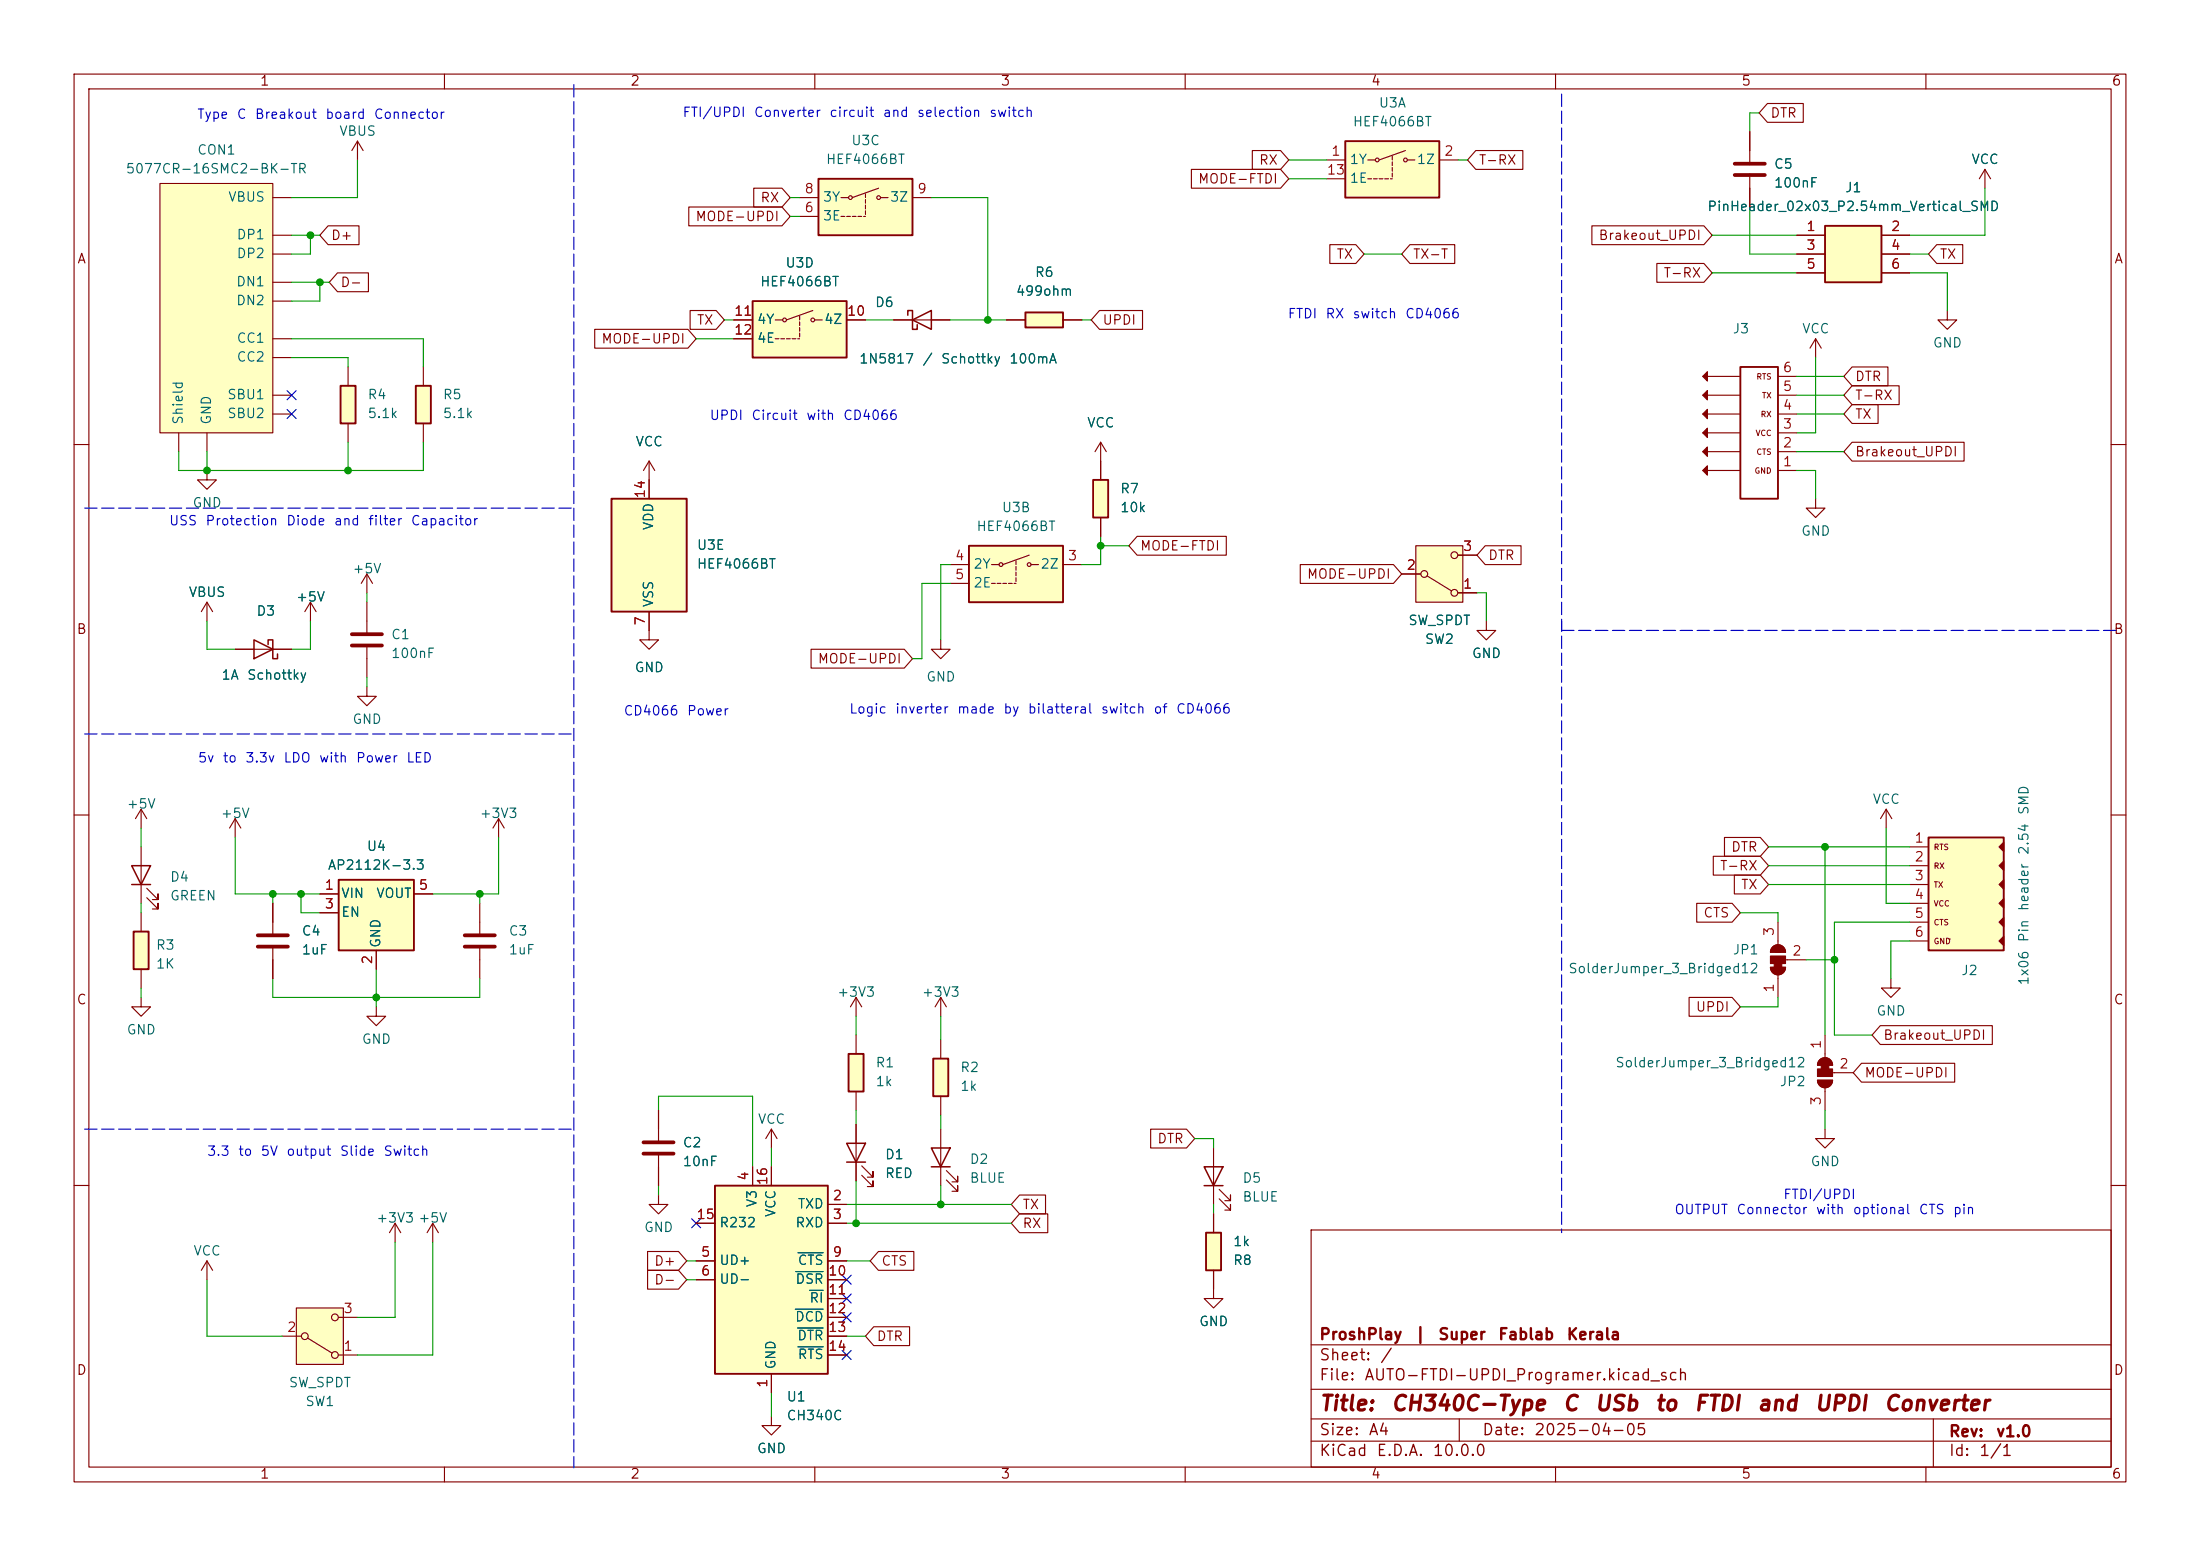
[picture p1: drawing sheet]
<svg xmlns="http://www.w3.org/2000/svg" width="297mm" height="210mm" viewBox="0 0 297 210" stroke-linecap="round" stroke-linejoin="round" font-family="sans-serif">
<g fill="none" stroke="#840000" stroke-width=".15">
<path d="M10 10h277v190h-277zM12 12h273v186h-273zM60 10v2M110 10v2M160 10v2M210 10v2M260 10v2M10 60h2M285 60h2M10 110h2M285 110h2M10 160h2"/>
<path d="M177 166h108v32h-108zM285 160h2M60 198v2M110 198v2M160 198v2M177 194.5h108M177 191.5h108M177 187.5h108M177 181.5h108M197 191.5v3M210 198v2M260 198v2"/>
<path d="M261 191.5v6.5"/>
</g>
<path d="M21.6 24.8h15.2v33.6h-15.2z" fill="#ffffc2"/>
<g fill="none" stroke="#840000" stroke-width=".15">
<path d="M21.6 24.8h15.2v33.6h-15.2zM36.8 31.8h2.6M36.8 38.1h2.6M36.8 34.3h2.6M36.8 26.7h2.6M24.1 58.4v2.6M27.9 58.4v2.6M36.8 45.7h2.6M36.8 53.3h2.6M36.8 48.3h2.6M36.8 40.6h2.6M36.8 55.9h2.6"/>
<path d="M120.6 43.2h7.7M49.5 77.5l-.7 1.2M49.5 77.5l.8 1.2M49.5 77.5v2.5M41.9 81.3l-.8 1.3M41.9 81.3l.8 1.3M41.9 81.3v2.5M49.5 81.3v4.4M49.5 87v4.4M255.3 132.1v1.3h1.2l-1.2 1.2-1.3-1.2h1.3"/>
</g>
<path d="M47.5 85.6h4.1M47.5 87.1h4.1" fill="none" stroke="#840000" stroke-width=".51"/>
<path d="M122.6 42.5v-.6h.6v2.6h.6v-.7M123.2 43.2l2.5-1.3v2.6z" fill="none" stroke="#840000" stroke-width=".2"/>
<path d="M130.8 73.7h12.7v7.6h-12.7z" fill="#ffffc2"/>
<path d="M130.8 73.7h12.7v7.6h-12.7z" fill="none" stroke="#840000" stroke-width=".25"/>
<g fill="none" stroke="#840000" stroke-width=".15">
<path d="M128.3 76.2h2.5M128.3 78.7h2.5M133.9 76.2h1M133.9 78.7h.5M134.6 78.7h.5M135.4 78.7h.5M136.1 78.7h.6M136.9 78.7h.3M137.2 75.7v.5M137.2 76.5v.5M137.2 77.2v.5M137.2 78v.5"/>
<path d="M138.9 74.9l-3.5 1.3M139.2 76.2h1M143.5 76.2h2.5"/>
<circle cx="135.1" cy="76.2" r=".25"/>
<circle cx="138.9" cy="76.2" r=".25"/>
</g>
<path d="M138.4 42.2h5.1v2h-5.1z" fill="#ffffc2"/>
<path d="M138.4 42.2h5.1v2h-5.1z" fill="none" stroke="#840000" stroke-width=".25"/>
<g fill="none" stroke="#840000" stroke-width=".15">
<path d="M48.3 19.1l-.8 1.2M48.3 19.1l.7 1.2M48.3 19.1v2.5M236.2 17.8v4.4M236.2 23.5v4.4M135.9 43.2h2.5M143.5 43.2h2.5M27.9 81.3l-.7 1.3M27.9 81.3l.8 1.3M27.9 81.3v2.5M239 130.6h2a1.02 1.02 0 0 1-1 1 1.02 1.02 0 0 1-1-1zM239.3 127.8a1.02 1.02 0 0 1 1.1-.2 1.02 1.02 0 0 1 .6 .9h-2l.1-.4z"/>
<path d="M240 124.5v3M240 131.6v3M241 129.5h2.8M246.4 139.7v3M245.4 145.8h2a1.02 1.02 0 0 1-1 1 1.02 1.02 0 0 1-1-1zM245.7 143.1a1.02 1.02 0 0 1 1.1-.3 1.02 1.02 0 0 1 .6 1h-2l.1-.5zM246.4 146.8v3.1M247.4 144.8h2.8"/>
</g>
<g fill="#840000" stroke="#840000" stroke-width=".15">
<path d="M239.5 130h1v.6h-1z"/>
<path d="M239 130.6h2a1.02 1.02 0 0 1-1 1 1.02 1.02 0 0 1-1-1z"/>
<path d="M239 129h2v1h-2z"/>
<path d="M239.3 127.8a1.02 1.02 0 0 1 1.1-.2 1.02 1.02 0 0 1 .6 .9h-2l.1-.4z"/>
<path d="M245.9 143.8h1v.5h-1z"/>
<path d="M245.7 143.1a1.02 1.02 0 0 1 1.1-.3 1.02 1.02 0 0 1 .6 1h-2l.1-.5z"/>
<path d="M245.4 144.3h2v1h-2z"/>
<path d="M245.4 145.8h2a1.02 1.02 0 0 1-1 1 1.02 1.02 0 0 1-1-1z"/>
</g>
<path d="M234.2 22.1h4.1M234.2 23.6h4.1" fill="none" stroke="#840000" stroke-width=".51"/>
<path d="M246.4 30.5h7.6v7.6h-7.6z" fill="#ffffc2"/>
<path d="M246.4 30.5h7.6v7.6h-7.6z" fill="none" stroke="#840000" stroke-width=".25"/>
<g fill="none" stroke="#840000" stroke-width=".15">
<path d="M242.6 31.8h3.8M242.6 34.3h3.8M242.6 36.8h3.8M254 31.8h3.8M254 34.3h3.8M254 36.8h3.8M268 22.9l-.8 1.2M268 22.9l.7 1.2M268 22.9v2.5M31.7 87.6h7.7M115.6 151.8v7.6M116.3 158.6l1.6 1.5v-.7v.7h-.8"/>
<path d="M116.3 157.4l1.6 1.5v-.8v.8h-.8M127 152.4v7.6M127.8 159.3l1.5 1.5v-.8v.8h-.8M127.8 158l1.5 1.5v-.7v.7h-.8"/>
</g>
<path d="M34.3 86.4l2.5 1.2-2.5 1.3zM36.2 87v-.6h.6v2.5h.7v-.6M114.3 154.3h2.5l-1.2 2.5zM114.3 156.8h2.5M125.7 154.9h2.6l-1.3 2.6zM125.7 157.5h2.6" fill="none" stroke="#840000" stroke-width=".2"/>
<path d="M191.1 73.7h6.4v7.6h-6.4z" fill="#ffffc2"/>
<g fill="none" stroke="#840000" stroke-width=".15">
<path d="M189.2 77.5h2.6M191.1 73.7h6.4v7.6h-6.4zM192.7 77.7l3.3 2.1M196.8 74.9h2.6M196.8 80h2.6M200.7 83.8v1.3h1.2l-1.2 1.3-1.3-1.3h1.3"/>
<circle cx="192.3" cy="77.5" r=".46"/>
<circle cx="196.3" cy="74.9" r=".46"/>
<circle cx="196.3" cy="80" r=".46"/>
</g>
<path d="M181.6 19.1h12.7v7.6h-12.7z" fill="#ffffc2"/>
<path d="M181.6 19.1h12.7v7.6h-12.7z" fill="none" stroke="#840000" stroke-width=".25"/>
<g fill="none" stroke="#840000" stroke-width=".15">
<path d="M179.1 21.6h2.5M179.1 24.1h2.5M184.7 21.6h1M184.7 24.1h.5M185.4 24.1h.5M186.2 24.1h.5M186.9 24.1h.6M187.7 24.1h.3M188 21.1v.5M188 21.8v.6M188 22.6v.5M188 23.4v.5"/>
<path d="M189.7 20.3l-3.5 1.3M190 21.6h1M194.3 21.6h2.5M245.1 67.3v1.3h1.3l-1.3 1.3-1.3-1.3h1.3M49.5 92.7v1.3h1.3l-1.3 1.3-1.2-1.3h1.2"/>
<circle cx="185.9" cy="21.6" r=".25"/>
<circle cx="189.7" cy="21.6" r=".25"/>
</g>
<path d="M96.5 160h15.3v25.4h-15.3z" fill="#ffffc2"/>
<path d="M96.5 160h15.3v25.4h-15.3z" fill="none" stroke="#840000" stroke-width=".25"/>
<g fill="none" stroke="#840000" stroke-width=".15">
<path d="M148.6 59.7l-.8 1.3M148.6 59.7l.8 1.3M148.6 59.7v2.5M262.9 41.9v1.3h1.3l-1.3 1.3-1.3-1.3h1.3M88.9 149.9v4.4M88.9 155.6v4.4M101.6 157.5v2.5M104.1 157.5v2.5M88.9 161.3v1.3h1.3l-1.3 1.2-1.3-1.2h1.3M94 165.1h2.5M94 170.2h2.5M94 172.7h2.5"/>
<path d="M111.8 162.6h2.5M111.8 165.1h2.5M111.8 170.2h2.5M111.8 172.7h2.5M111.8 175.3h2.5M111.8 177.8h2.5M104.1 191.1v1.3h1.3l-1.3 1.3-1.2-1.3h1.2M104.1 185.4v2.6M111.8 180.3h2.5M111.8 182.9h2.5"/>
</g>
<path d="M107.4 176.7h3.7M107.4 171.6h3.7M107.7 179.2h3.4M107.7 169.1h3.4M109.3 174.2h1.8M107.7 181.8h3.4" fill="none" stroke="#006464" stroke-width=".15"/>
<path d="M86.9 154.2h4M86.9 155.7h4" fill="none" stroke="#840000" stroke-width=".51"/>
<path d="M147.6 64.8h2v5.1h-2z" fill="#ffffc2"/>
<path d="M147.6 64.8h2v5.1h-2z" fill="none" stroke="#840000" stroke-width=".25"/>
<path d="M148.6 62.2v2.6M148.6 69.9v2.5" fill="none" stroke="#840000" stroke-width=".15"/>
<path d="M110.5 24.1h12.7v7.7h-12.7z" fill="#ffffc2"/>
<path d="M110.5 24.1h12.7v7.7h-12.7z" fill="none" stroke="#840000" stroke-width=".25"/>
<g fill="none" stroke="#840000" stroke-width=".15">
<path d="M107.9 26.7h2.6M107.9 29.2h2.6M113.5 26.7h1.1M113.5 29.2h.5M114.3 29.2h.5M115.1 29.2h.5M115.8 29.2h.5M116.6 29.2h.2M116.8 26.2v.5M116.8 26.9v.5M116.8 27.7v.5M116.8 28.4v.6"/>
<path d="M118.6 25.4l-3.5 1.3M118.9 26.7h1M123.2 26.7h2.5M127 134.6l-.8 1.3M127 134.6l.8 1.3M127 134.6v2.6"/>
<circle cx="114.8" cy="26.7" r=".25"/>
<circle cx="118.6" cy="26.7" r=".25"/>
</g>
<path d="M126 142.9h2v5.1h-2z" fill="#ffffc2"/>
<path d="M126 142.9h2v5.1h-2z" fill="none" stroke="#840000" stroke-width=".25"/>
<path d="M127 140.3v2.6M127 148v2.5" fill="none" stroke="#840000" stroke-width=".15"/>
<path d="M114.6 142.2h2v5.1h-2z" fill="#ffffc2"/>
<path d="M114.6 142.2h2v5.1h-2z" fill="none" stroke="#840000" stroke-width=".25"/>
<path d="M87.6 62.2l-.7 1.3M87.6 62.2l.8 1.3M87.6 62.2v2.6M115.6 134.6v2.6M115.6 139.7v2.5M115.6 134.6l-.8 1.3M115.6 134.6l.7 1.3M115.6 147.3v2.6" fill="none" stroke="#840000" stroke-width=".15"/>
<path d="M162.8 166.4h2v5.1h-2z" fill="#ffffc2"/>
<path d="M162.8 166.4h2v5.1h-2z" fill="none" stroke="#840000" stroke-width=".25"/>
<path d="M87.6 85.1v1.3h1.3l-1.3 1.2-1.2-1.2h1.2M127 86.4v1.2h1.3l-1.3 1.3-1.3-1.3h1.3M163.8 154.9v7.7M163.8 171.5v3.8h1.3l-1.3 1.2-1.2-1.2h1.2M163.8 163.8v2.6M164.6 161.8l1.5 1.5v-.7v.7h-.7M164.6 160.5l1.5 1.6v-.8v.8h-.7" fill="none" stroke="#840000" stroke-width=".15"/>
<path d="M162.6 157.5h2.5l-1.3 2.5zM162.6 160h2.5" fill="none" stroke="#840000" stroke-width=".2"/>
<path d="M82.5 67.3h10.2v15.3h-10.2z" fill="#ffffc2"/>
<path d="M234.9 49.5h5.1v17.8h-5.1zM82.5 67.3h10.2v15.3h-10.2z" fill="none" stroke="#840000" stroke-width=".25"/>
<g fill="none" stroke="#840000" stroke-width=".15">
<path d="M229.9 58.4h5M229.9 55.9h5M229.9 53.3h5M229.9 50.8h5M240 58.4h2.6M240 55.9h2.6M240 53.3h2.6M240 50.8h2.6M245.1 45.7l-.8 1.3M245.1 45.7l.8 1.3M245.1 45.7v2.6M27.9 63.5v1.3h1.3l-1.3 1.2-1.2-1.2h1.2"/>
<path d="M87.6 64.8v2.5M229.9 63.5h5M229.9 61h5M240 63.5h2.6M240 61h2.6M87.6 82.6v2.5M67.3 110.5l-.8 1.3M67.3 110.5l.8 1.3M67.3 110.5v2.5M50.8 135.9v1.3h1.3l-1.3 1.2-1.3-1.2h1.3M64.8 121.9v4.5M64.8 127.6v4.5"/>
<path d="M104.1 152.4l-.7 1.3M104.1 152.4l.8 1.3M104.1 152.4v2.5M27.9 170.2l-.7 1.3M27.9 170.2l.8 1.3M27.9 170.2v2.5M53.3 165.1l-.7 1.3M53.3 165.1l.8 1.3M53.3 165.1v2.5M58.4 165.1l-.7 1.3M58.4 165.1l.8 1.3M58.4 165.1v2.5"/>
</g>
<path d="M62.7 126.2h4.1M62.7 127.8h4.1" fill="none" stroke="#840000" stroke-width=".51"/>
<g fill="#840000" stroke="#840000" stroke-width=".15">
<path d="M229.9 63.5l.6-.6v1.2z"/>
<path d="M229.9 61l.6-.7v1.3z"/>
<path d="M229.9 58.4l.6-.6v1.3z"/>
<path d="M229.9 55.9l.6-.7v1.3z"/>
<path d="M229.9 53.3l.6-.6v1.3z"/>
<path d="M229.9 50.8l.6-.6v1.2z"/>
</g>
<path d="M40 176.5h6.4v7.7h-6.4z" fill="#ffffc2"/>
<g fill="none" stroke="#840000" stroke-width=".15">
<path d="M40 176.5h6.4v7.7h-6.4zM45.7 177.8h2.6M38.1 180.3h2.5M41.5 180.6l3.3 2M45.7 182.9h2.6"/>
<circle cx="45.2" cy="177.8" r=".46"/>
<circle cx="41.1" cy="180.3" r=".46"/>
<circle cx="45.2" cy="182.9" r=".46"/>
</g>
<path d="M18 125.7h2.1v5.1h-2.1z" fill="#ffffc2"/>
<path d="M18 125.7h2.1v5.1h-2.1z" fill="none" stroke="#840000" stroke-width=".25"/>
<path d="M19 123.2v2.5M19 130.8v2.6" fill="none" stroke="#840000" stroke-width=".15"/>
<path d="M46 52.1h2v5.1h-2z" fill="#ffffc2"/>
<path d="M46 52.1h2v5.1h-2z" fill="none" stroke="#840000" stroke-width=".25"/>
<path d="M47 49.5v2.6M47 57.2v2.5" fill="none" stroke="#840000" stroke-width=".15"/>
<path d="M56.1 52.1h2.1v5.1h-2.1z" fill="#ffffc2"/>
<path d="M56.1 52.1h2.1v5.1h-2.1z" fill="none" stroke="#840000" stroke-width=".25"/>
<path d="M57.1 49.5v2.6M57.1 57.2v2.5M19 134.6v1.3h1.3l-1.3 1.3-1.2-1.3h1.2" fill="none" stroke="#840000" stroke-width=".15"/>
<path d="M45.7 118.7h10.2v9.6h-10.2z" fill="#ffffc2"/>
<path d="M45.7 118.7h10.2v9.6h-10.2z" fill="none" stroke="#840000" stroke-width=".25"/>
<path d="M36.8 121.9v4.5M36.8 127.6v4.5M43.2 120.7h2.5M43.2 123.2h2.5M50.8 128.3v2.5M55.9 120.7h2.5" fill="none" stroke="#840000" stroke-width=".15"/>
<path d="M34.8 126.2h4.1M34.8 127.8h4.1" fill="none" stroke="#840000" stroke-width=".51"/>
<path d="M101.6 40.6h12.7v7.7h-12.7z" fill="#ffffc2"/>
<path d="M101.6 40.6h12.7v7.7h-12.7z" fill="none" stroke="#840000" stroke-width=".25"/>
<g fill="none" stroke="#840000" stroke-width=".15">
<path d="M99.1 43.2h2.5M99.1 45.7h2.5M104.6 43.2h1.1M104.6 45.7h.6M105.4 45.7h.5M106.2 45.7h.5M106.9 45.7h.5M107.7 45.7h.2M107.9 42.7v.5M107.9 43.4v.5M107.9 44.2v.5M107.9 45v.5"/>
<path d="M109.7 41.9l-3.5 1.3M110 43.2h1M114.3 43.2h2.5M19 109.2v2.6M19 114.3v7.6M19 109.2l-.7 1.3M19 109.2l.8 1.3M19.8 119.9l1.5 1.5v-.7v.7h-.7M31.7 110.5l-.7 1.3M31.7 110.5l.8 1.3M31.7 110.5v2.5M254.6 109.2l-.7 1.3"/>
<path d="M254.6 109.2l.8 1.3M254.6 109.2v2.6M19.8 121.2l1.5 1.5v-.8v.8h-.7M246.4 152.4v1.3h1.2l-1.2 1.2-1.3-1.2h1.3"/>
<circle cx="105.9" cy="43.2" r=".25"/>
<circle cx="109.7" cy="43.2" r=".25"/>
</g>
<path d="M17.8 116.8h2.5l-1.3 2.6zM17.8 119.4h2.5" fill="none" stroke="#840000" stroke-width=".2"/>
<path d="M260.3 113h10.2v15.3h-10.2z" fill="#ffffc2"/>
<g fill="none" stroke="#840000" stroke-width=".15">
<path d="M236.2 17.8v2.5M238.6 14h4.8v2.5h-4.8l-1.1-1.3zM44.3 30.5h4.2v2.5h-4.2l-1.1-1.2zM45.6 36.8h4.1v2.6h-4.1l-1.2-1.3zM93 27.9h12.6l1.1 1.3-1.1 1.3h-12.6zM101.8 25.4h3.8l1.1 1.3-1.1 1.2h-3.8zM160.8 22.9h12.1l1.1 1.2-1.1 1.3h-12.1zM169.1 20.3h3.8l1.1 1.3-1.1 1.3h-3.8zM179.5 33h3.5l1.1 1.3-1.1 1.3h-3.5zM190.3 33h6.1v2.6h-6.1l-1.1-1.3zM199.2 20.3h6.4v2.6h-6.4l-1.1-1.3zM214.9 30.5h15.1l1.1 1.3-1.1 1.2h-15.1z"/>
<path d="M223.7 35.6h6.3l1.1 1.2-1.1 1.3h-6.3zM236.2 25.4v2.5M242.6 31.8h3.8M242.6 34.3h3.8M242.6 36.8h3.8M254 31.8h3.8M254 34.3h3.8M254 36.8h3.8M261.5 33h3.5v2.6h-3.5l-1.2-1.3zM80.3 44.4h12.6l1.1 1.3-1.1 1.3h-12.6zM93.2 41.9h3.5l1.1 1.3-1.1 1.3h-3.5zM99.1 43.2h2.5"/>
<path d="M99.1 45.7h2.5M114.3 43.2h2.5M120.6 43.2h2.6M125.7 43.2h2.6M135.9 43.2h2.5M143.5 43.2h2.5M148.4 41.9h5.8v2.6h-5.8l-1.1-1.3zM250 49.5h4.9v2.6h-4.9l-1.1-1.3zM250 59.7h15.2v2.5h-15.2l-1.1-1.2zM250 54.6h3.5v2.6h-3.5l-1.1-1.3zM250 52.1h6.4v2.5h-6.4l-1.1-1.3zM87.6 64.8v2.5"/>
<path d="M148.6 62.2v2.6M148.6 69.9v2.5M153.5 72.4h12v2.5h-12l-1.1-1.2zM175.5 76.2h12.6l1.1 1.3-1.1 1.2h-12.6zM189.2 77.5h2.6M196.8 74.9h2.6M200.5 73.7h4.8v2.5h-4.8l-1.1-1.3zM31.7 87.6h2.6M36.8 87.6h2.6M87.6 82.6v2.5M109.5 87.6h12.6l1.1 1.3-1.1 1.3h-12.6zM196.8 80h2.6"/>
<path d="M231.3 115.6h6.3l1.2 1.2-1.2 1.3h-6.3zM232.8 113h4.8l1.2 1.3-1.2 1.3h-4.8zM234.1 118.1h3.5l1.2 1.3-1.2 1.3h-3.5zM257.8 114.3h2.5M257.8 116.8h2.5M257.8 119.4h2.5M36.8 121.9v2.6M36.8 129.5v2.6M43.2 120.7h2.5M43.2 123.2h2.5M50.8 128.3v2.5M55.9 120.7h2.5"/>
<path d="M228 134.6h5.8l1.1 1.3-1.1 1.3h-5.8zM229.1 121.9h4.7l1.1 1.3-1.1 1.3h-4.7zM253.8 138.4h15.2v2.6h-15.2l-1.1-1.3zM257.8 121.9h2.5M257.8 124.5h2.5M257.8 127h2.5M263.1 126.7h.1M88.9 149.9v2.5M88.9 157.5v2.5M101.6 157.5v2.5M104.1 157.5v2.5M115.6 151.8v2.5"/>
<path d="M115.6 156.8v2.6M155.3 152.4h4.9l1.1 1.3-1.1 1.2h-4.9zM251.3 143.5h12.6v2.6h-12.6l-1.1-1.3zM87.4 168.9h4.2l1.1 1.3-1.1 1.3h-4.2zM87.4 171.4h4.2l1.1 1.3-1.1 1.3h-4.2zM94 165.1h2.5M94 170.2h2.5M94 172.7h2.5M111.8 162.6h2.5M111.8 165.1h2.5M111.8 170.2h2.5M111.8 172.7h2.5"/>
<path d="M111.8 175.3h2.5M111.8 177.8h2.5M118 179.1h4.8v2.5h-4.8l-1.2-1.3zM118.6 168.9h4.8v2.6h-4.8l-1.1-1.3zM137.6 161.3h3.5v2.5h-3.5l-1.1-1.2zM137.6 163.8h3.8v2.6h-3.8l-1.1-1.3zM163.8 163.8v2.6M163.8 171.5v2.5M104.1 185.4v2.6M111.8 180.3h2.5M111.8 182.9h2.5"/>
</g>
<g fill="#840000" stroke="#840000" stroke-width=".15">
<path d="M269.9 114.3l.6-.6v1.2z"/>
<path d="M269.9 116.8l.6-.6v1.3z"/>
<path d="M270.5 118.7v1.3l-.6-.6z"/>
<path d="M269.9 121.9l.6-.6v1.3z"/>
<path d="M269.9 124.5l.6-.7v1.3z"/>
<path d="M269.9 127l.6-.6v1.2z"/>
</g>
<path d="M260.3 113h10.2v15.3h-10.2z" fill="none" stroke="#840000" stroke-width=".25"/>
<path d="M77.5 11.4v186.7M210.8 12.7v153.7M11.4 68.6h66.1M11.4 99.1h66.1M210.8 85.1h74.9M11.4 152.4h66.1" fill="none" stroke="#0000c2" stroke-width=".15" stroke-dasharray="1.7 .6"/>
<path d="M210.8 83.8v1.3" fill="none" stroke="#0000c2" stroke-width=".15"/>
<g fill="none" stroke="#009600" stroke-width=".15">
<path d="M237.5 15.2h-1.3v2.6M39.4 31.8h3.8M39.4 38.1h5M41.9 31.8v2.5h-2.5M43.2 38.1v2.5h-3.8M48.3 21.6v5.1h-8.9M106.7 26.7h1.2M106.7 29.2h1.2M125.7 26.7h7.6v16.5M174 21.6h5.1M174 24.1h5.1M184.1 34.3h5.1"/>
<path d="M196.8 21.6h1.3M231.1 31.8h11.5M231.1 36.8h11.5M236.2 27.9v6.4h6.4M257.8 34.3h2.5M257.8 36.8h5.1v5.1M268 25.4v6.4h-10.2M39.4 48.3h7.6v1.2M39.4 45.7h17.7v3.8M47 59.7v3.8M57.1 59.7v3.8h-33v-2.5M94 45.7h5.1"/>
<path d="M97.8 43.2h1.3M116.8 43.2h3.8M128.3 43.2h7.6M146 43.2h1.3M242.6 55.9h6.3M242.6 50.8h6.3M242.6 53.3h6.3M245.1 48.3v10.1h-2.5M27.9 61v2.5M128.3 76.2h-1.3v10.2M128.3 78.7h-3.8v10.2h-1.3M148.6 72.4v3.8h-2.6"/>
<path d="M148.6 73.7h3.8M242.6 63.5h2.5v3.8M242.6 61h6.3M27.9 83.8v3.8h3.8M41.9 83.8v3.8h-2.5M49.5 80v1.3M49.5 91.4v1.3M199.4 80h1.3v3.8M19 111.8v2.5M31.7 113v7.7h11.5M67.3 113v7.7h-8.9M238.8 114.3h19"/>
<path d="M238.8 119.4h19M238.8 116.8h19M246.4 114.3v25.4M254.6 111.8v10.1h3.2M19 121.9v1.3M19 133.4v1.2M36.8 132.1v2.5h28v-2.5M36.8 120.7v1.2M40.6 120.7v2.5h2.6M50.8 130.8v5.1M64.8 120.7v1.2M115.6 137.2v2.5"/>
<path d="M127 137.2v3.1M234.9 123.2h5.1v1.3M240 134.6v1.3h-5.1M243.8 129.5h3.8M257.8 124.5h-10.2v15.2h5.1M257.8 127h-2.5v5.1M88.9 149.9v-1.9h12.7v9.5M104.1 154.9v2.6M115.6 149.9v1.9M115.6 159.4v5.7M127 150.5v1.9M161.3 153.7h2.5v1.2"/>
<path d="M246.4 149.9v2.5M27.9 172.7v7.6h10.2M53.3 167.6v10.2h-5M58.4 167.6v15.3h-10.1M88.9 160v1.3M92.7 170.2h1.3M92.7 172.7h1.3M114.3 165.1h22.2M114.3 162.6h22.2M114.3 170.2h3.2M127 160v2.6M163.8 162.6v1.2"/>
<path d="M104.1 188v3.1M114.3 180.3h2.5"/>
</g>
<g fill="none" stroke="#000084" stroke-width=".15">
<path d="M38.8 55.3l1.2 1.2M38.8 52.7l1.2 1.2M40 55.3l-1.2 1.2M40 52.7l-1.2 1.2M93.4 164.5l1.2 1.2M94.6 164.5l-1.2 1.2M113.7 172.1l1.2 1.2M113.7 174.7l1.2 1.2M113.7 177.2l1.2 1.2M114.9 172.1l-1.2 1.2M114.9 174.7l-1.2 1.2M114.9 177.2l-1.2 1.2"/>
<path d="M113.7 182.3l1.2 1.2M114.9 182.3l-1.2 1.2"/>
</g>
<path d="M107.4 176.7h3.7M107.4 171.6h3.7M107.7 179.2h3.4M107.7 169.1h3.4M109.3 174.2h1.8M107.7 181.8h3.4" fill="none" stroke="#006464" stroke-width=".15"/>
<g fill="#009600" stroke="#009600" stroke-width=".14">
<circle cx="148.6" cy="73.7" r=".46"/>
<circle cx="115.6" cy="165.1" r=".46"/>
<circle cx="27.9" cy="63.5" r=".46"/>
<circle cx="41.9" cy="31.8" r=".46"/>
<circle cx="47" cy="63.5" r=".46"/>
<circle cx="43.2" cy="38.1" r=".46"/>
<circle cx="127" cy="162.6" r=".46"/>
<circle cx="40.6" cy="120.7" r=".46"/>
<circle cx="247.6" cy="129.5" r=".46"/>
<circle cx="246.4" cy="114.3" r=".46"/>
<circle cx="36.8" cy="120.7" r=".46"/>
<circle cx="50.8" cy="134.6" r=".46"/>
<circle cx="64.8" cy="120.7" r=".46"/>
<circle cx="133.3" cy="43.2" r=".46"/>
</g>
<g font-size="2" fill="#840000">
<text x="178" y="190.9">Title:</text>
<text x="187.7" y="190.9">CH340C-Type</text>
<text x="210.8" y="190.9">C</text>
<text x="215.2" y="190.9">USb</text>
<text x="223.3" y="190.9">to</text>
<text x="228.6" y="190.9">FTDI</text>
<text x="237.1" y="190.9">and</text>
<text x="244.8" y="190.9">UPDI</text>
<text x="254.2" y="190.9">Converter</text>
</g>
<g font-size="1.5" fill="#840000">
<text x="178" y="184">Sheet:</text>
<text x="178" y="181.2">ProshPlay</text>
<text x="186.2" y="184">/</text>
<text x="190.9" y="181.2">|</text>
<text x="194.1" y="181.2">Super</text>
<text x="202.2" y="181.2">Fablab</text>
<text x="211.4" y="181.2">Kerala</text>
<text x="178" y="186.7">File:</text>
<text x="184.1" y="186.7">AUTO-FTDI-UPDI_Programer.kicad_sch</text>
<text x="178" y="196.9">KiCad</text>
<text x="178" y="194.1">Size:</text>
<text x="184.7" y="194.1">A4</text>
<text x="185.7" y="196.9">E.D.A.</text>
<text x="193.3" y="196.9">10.0.0</text>
<text x="200" y="194.1">Date:</text>
<text x="207" y="194.1">2025-04-05</text>
<text x="263" y="194.3">Rev:</text>
<text x="263" y="196.9">Id:</text>
<text x="267.1" y="196.9">1/1</text>
<text x="269.4" y="194.3">v1.0</text>
</g>
<g font-size="1.3" fill="#840000">
<text x="35" y="11.9">1</text>
<text x="85" y="11.9">2</text>
<text x="135" y="11.9">3</text>
<text x="185" y="11.9">4</text>
<text x="235" y="11.9">5</text>
<text x="285" y="11.9">6</text>
<text x="238.9" y="16.2">DTR</text>
<text x="169.9" y="22.5">RX</text>
<text x="199.5" y="22.5">T-RX</text>
<text x="102.6" y="27.6">RX</text>
<text x="161.7" y="25.1">MODE-FTDI</text>
<text x="10.3" y="35.9">A</text>
<text x="44.6" y="32.7">D+</text>
<text x="93.8" y="30.2">MODE-UPDI</text>
<text x="180.3" y="35.2">TX</text>
<text x="190.7" y="35.2">TX-T</text>
<text x="215.7" y="32.7">Brakeout_UPDI</text>
<text x="261.8" y="35.2">TX</text>
<text x="285.3" y="35.9">A</text>
<text x="45.9" y="39.1">D-</text>
<text x="224.5" y="37.8">T-RX</text>
<text x="81.1" y="46.7">MODE-UPDI</text>
<text x="94" y="44.1">TX</text>
<text x="148.7" y="44.1">UPDI</text>
<text x="250.3" y="51.8">DTR</text>
<text x="250.3" y="56.8">TX</text>
<text x="250.3" y="54.3">T-RX</text>
<text x="250.3" y="61.9">Brakeout_UPDI</text>
<text x="153.8" y="74.6">MODE-FTDI</text>
<text x="200.8" y="75.9">DTR</text>
<text x="176.3" y="78.4">MODE-UPDI</text>
<text x="10.3" y="85.9">B</text>
<text x="110.3" y="89.9">MODE-UPDI</text>
<text x="285.3" y="85.9">B</text>
<text x="232.1" y="117.8">T-RX</text>
<text x="233.6" y="115.3">DTR</text>
<text x="229.9" y="124.1">CTS</text>
<text x="235" y="120.3">TX</text>
<text x="10.3" y="135.9">C</text>
<text x="228.8" y="136.8">UPDI</text>
<text x="285.3" y="135.9">C</text>
<text x="254.2" y="140.7">Brakeout_UPDI</text>
<text x="251.6" y="145.7">MODE-UPDI</text>
<text x="156.2" y="154.6">DTR</text>
<text x="138" y="163.5">TX</text>
<text x="138" y="166.1">RX</text>
<text x="88.2" y="171.1">D+</text>
<text x="88.2" y="173.7">D-</text>
<text x="118.9" y="171.1">CTS</text>
<text x="10.3" y="185.9">D</text>
<text x="118.3" y="181.3">DTR</text>
<text x="285.3" y="185.9">D</text>
<text x="35" y="199.9">1</text>
<text x="85" y="199.9">2</text>
<text x="135" y="199.9">3</text>
<text x="185" y="199.9">4</text>
<text x="235" y="199.9">5</text>
<text x="285" y="199.9">6</text>
</g>
<g font-size="1.3" fill="#0000c2">
<text x="26.5" y="16.4">Type</text>
<text x="31.9" y="16.4">C</text>
<text x="34.3" y="16.4">Breakout</text>
<text x="43.8" y="16.4">board</text>
<text x="50.4" y="16.4">Connector</text>
<text x="92.1" y="16.1">FTI/UPDI</text>
<text x="101.7" y="16.1">Converter</text>
<text x="111.9" y="16.1">circuit</text>
<text x="119.1" y="16.1">and</text>
<text x="123.7" y="16.1">selection</text>
<text x="133.5" y="16.1">switch</text>
<text x="173.8" y="43.3">FTDI</text>
<text x="178.9" y="43.3">RX</text>
<text x="182.5" y="43.3">switch</text>
<text x="189.6" y="43.3">CD4066</text>
<text x="95.7" y="57">UPDI</text>
<text x="101.4" y="57">Circuit</text>
<text x="108.8" y="57">with</text>
<text x="113.7" y="57">CD4066</text>
<text x="22.7" y="71.2">USS</text>
<text x="27.6" y="71.2">Protection</text>
<text x="38.6" y="71.2">Diode</text>
<text x="45" y="71.2">and</text>
<text x="49.6" y="71.2">filter</text>
<text x="55.4" y="71.2">Capacitor</text>
<text x="84.1" y="96.9">CD4066</text>
<text x="92.6" y="96.9">Power</text>
<text x="114.6" y="96.6">Logic</text>
<text x="120.8" y="96.6">inverter</text>
<text x="129.1" y="96.6">made</text>
<text x="135.4" y="96.6">by</text>
<text x="138.7" y="96.6">bilatteral</text>
<text x="148.5" y="96.6">switch</text>
<text x="155.6" y="96.6">of</text>
<text x="158.7" y="96.6">CD4066</text>
<text x="26.6" y="103.2">5v</text>
<text x="30" y="103.2">to</text>
<text x="33" y="103.2">3.3v</text>
<text x="38.2" y="103.2">LDO</text>
<text x="43" y="103.2">with</text>
<text x="48" y="103.2">Power</text>
<text x="54.8" y="103.2">LED</text>
<text x="27.9" y="156.3">3.3</text>
<text x="32.1" y="156.3">to</text>
<text x="35.1" y="156.3">5V</text>
<text x="38.6" y="156.3">output</text>
<text x="45.8" y="156.3">Slide</text>
<text x="51.7" y="156.3">Switch</text>
<text x="226" y="164.2">OUTPUT</text>
<text x="234.3" y="164.2">Connector</text>
<text x="240.6" y="162.2">FTDI/UPDI</text>
<text x="245.1" y="164.2">with</text>
<text x="250" y="164.2">optional</text>
<text x="258.9" y="164.2">CTS</text>
<text x="263.6" y="164.2">pin</text>
</g>
<g font-size="1.3" fill="#006464">
<text x="182.5" y="17.4">HEF4066BT</text>
<text x="186" y="14.8">U3A</text>
<text x="16.9" y="23.7">5077CR-16SMC2-BK-TR</text>
<text x="26.5" y="21.2">CON1</text>
<text x="45.7" y="18.6">VBUS</text>
<text x="111.4" y="22.5">HEF4066BT</text>
<text x="114.8" y="19.9">U3C</text>
<text x="182.1" y="22.5">1Y</text>
<text x="191.2" y="22.5">1Z</text>
<text x="239.4" y="23.1">C5</text>
<text x="266.1" y="22.5">VCC</text>
<text x="30.7" y="27.5">VBUS</text>
<text x="111" y="27.5">3Y</text>
<text x="120.1" y="27.5">3Z</text>
<text x="182.1" y="25">1E</text>
<text x="230.4" y="28.8">PinHeader_02x03_P2.54mm_Vertical_SMD</text>
<text x="239.4" y="25.6">100nF</text>
<text x="249" y="26.3">J1</text>
<text x="31.9" y="32.6">DP1</text>
<text x="31.9" y="35.2">DP2</text>
<text x="111" y="30.1">3E</text>
<text x="31.8" y="39">DN1</text>
<text x="31.8" y="41.5">DN2</text>
<text x="102.5" y="39">HEF4066BT</text>
<text x="105.9" y="36.4">U3D</text>
<text x="118" y="41.8">D6</text>
<text x="137.1" y="40.2">499ohm</text>
<text x="139.6" y="37.7">R6</text>
<text x="31.9" y="46.6">CC1</text>
<text x="102.1" y="44">4Y</text>
<text x="102.1" y="46.6">4E</text>
<text x="111.2" y="44">4Z</text>
<text x="233.8" y="45.3">J3</text>
<text x="243.2" y="45.3">VCC</text>
<text x="260.9" y="47.2">GND</text>
<text x="31.9" y="49.1">CC2</text>
<text x="115.9" y="49.4">1N5817</text>
<text x="124.4" y="49.4">/</text>
<text x="126.9" y="49.4">Schottky</text>
<text x="136.2" y="49.4">100mA</text>
<text x="25" y="57.4" transform="rotate(-90 25 57.4)">Shield</text>
<text x="28.8" y="57.4" transform="rotate(-90 28.8 57.4)">GND</text>
<text x="30.6" y="54.2">SBU1</text>
<text x="30.6" y="56.7">SBU2</text>
<text x="49.5" y="54.2">R4</text>
<text x="49.5" y="56.7">5.1k</text>
<text x="59.7" y="54.2">R5</text>
<text x="59.7" y="56.7">5.1k</text>
<text x="146.7" y="58">VCC</text>
<text x="85.7" y="60.6">VCC</text>
<text x="25.9" y="68.8">GND</text>
<text x="88.5" y="71.6" transform="rotate(-90 88.5 71.6)">VDD</text>
<text x="131.7" y="72">HEF4066BT</text>
<text x="135.2" y="69.4">U3B</text>
<text x="151.1" y="66.9">R7</text>
<text x="151.1" y="69.4">10k</text>
<text x="47.5" y="77.7">+5V</text>
<text x="94" y="77.1">HEF4066BT</text>
<text x="94" y="74.5">U3E</text>
<text x="131.3" y="77.1">2Y</text>
<text x="140.4" y="77.1">2Z</text>
<text x="243.1" y="72.6">GND</text>
<text x="25.4" y="80.9">VBUS</text>
<text x="34.5" y="83.4">D3</text>
<text x="39.9" y="81.5">+5V</text>
<text x="88.5" y="82" transform="rotate(-90 88.5 82)">VSS</text>
<text x="131.3" y="79.6">2E</text>
<text x="52.7" y="86.6">C1</text>
<text x="52.7" y="89.1">100nF</text>
<text x="190" y="84.7">SW_SPDT</text>
<text x="192.3" y="87.2">SW2</text>
<text x="198.6" y="89.1">GND</text>
<text x="29.8" y="92">1A</text>
<text x="33.3" y="92">Schottky</text>
<text x="85.6" y="91">GND</text>
<text x="125" y="92.3">GND</text>
<text x="47.5" y="98">GND</text>
<text x="17" y="109.4">+5V</text>
<text x="29.7" y="110.7">+5V</text>
<text x="64.7" y="110.7">+3V3</text>
<text x="252.7" y="108.8">VCC</text>
<text x="274.2" y="110.1" transform="rotate(-90 274.2 110.1)">SMD</text>
<text x="22.9" y="119.3">D4</text>
<text x="44.2" y="117.7">AP2112K-3.3</text>
<text x="49.4" y="115.2">U4</text>
<text x="274.2" y="115.5" transform="rotate(-90 274.2 115.5)">2.54</text>
<text x="22.9" y="121.8">GREEN</text>
<text x="46" y="121.5">VIN</text>
<text x="46" y="124.1">EN</text>
<text x="50.7" y="121.5">VOUT</text>
<text x="274.2" y="123.1" transform="rotate(-90 274.2 123.1)">header</text>
<text x="21" y="128.5">R3</text>
<text x="21" y="131">1K</text>
<text x="40.6" y="126.6">C4</text>
<text x="40.6" y="129.1">1uF</text>
<text x="51.7" y="128" transform="rotate(-90 51.7 128)">GND</text>
<text x="68.6" y="126.6">C3</text>
<text x="68.6" y="129.1">1uF</text>
<text x="211.6" y="131.7">SolderJumper_3_Bridged12</text>
<text x="233.8" y="129.1">JP1</text>
<text x="264.7" y="131.9">J2</text>
<text x="274.2" y="127.3" transform="rotate(-90 274.2 127.3)">Pin</text>
<text x="112.9" y="134.8">+3V3</text>
<text x="124.4" y="134.8">+3V3</text>
<text x="253.2" y="137.4">GND</text>
<text x="274.2" y="133.1" transform="rotate(-90 274.2 133.1)">1x06</text>
<text x="17" y="139.9">GND</text>
<text x="48.8" y="141.2">GND</text>
<text x="118.1" y="144.4">R1</text>
<text x="118.1" y="146.9">1k</text>
<text x="129.5" y="145">R2</text>
<text x="129.5" y="147.5">1k</text>
<text x="218" y="144.4">SolderJumper_3_Bridged12</text>
<text x="240.2" y="146.9">JP2</text>
<text x="92.1" y="155.2">C2</text>
<text x="102.2" y="152">VCC</text>
<text x="92.1" y="157.7">10nF</text>
<text x="119.4" y="156.8">D1</text>
<text x="119.4" y="159.3">RED</text>
<text x="130.8" y="157.4">D2</text>
<text x="130.8" y="159.9">BLUE</text>
<text x="167.6" y="159.9">D5</text>
<text x="244.3" y="157.7">GND</text>
<text x="50.7" y="165.3">+3V3 +5V</text>
<text x="86.9" y="166.6">GND</text>
<text x="97" y="166">R232</text>
<text x="102.5" y="163" transform="rotate(-90 102.5 163)">V3</text>
<text x="105" y="164.4" transform="rotate(-90 105 164.4)">VCC</text>
<text x="107.3" y="166">RXD</text>
<text x="107.6" y="163.4">TXD</text>
<text x="167.6" y="162.5">BLUE</text>
<text x="26" y="169.8">VCC</text>
<text x="97" y="171">UD+</text>
<text x="97" y="173.6">UD-</text>
<text x="107.3" y="173.6">DSR</text>
<text x="107.6" y="171">CTS</text>
<text x="166.4" y="171">R8</text>
<text x="166.4" y="168.5">1k</text>
<text x="107.2" y="178.7">DCD</text>
<text x="109.2" y="176.1">RI</text>
<text x="161.8" y="179.3">GND</text>
<text x="105" y="184.9" transform="rotate(-90 105 184.9)">GND</text>
<text x="107.5" y="181.2">DTR</text>
<text x="107.6" y="183.7">RTS</text>
<text x="38.9" y="187.6">SW_SPDT</text>
<text x="41.1" y="190.1">SW1</text>
<text x="106.1" y="189.5">U1</text>
<text x="106.1" y="192">CH340C</text>
<text x="102.1" y="196.4">GND</text>
</g>
<g font-size="1.3" fill="#a90000">
<text x="179" y="23.9">13</text>
<text x="179.6" y="21.3">1</text>
<text x="194.9" y="21.3">2</text>
<text x="108.5" y="29">6</text>
<text x="108.5" y="26.4">8</text>
<text x="123.8" y="26.4">9</text>
<text x="243.8" y="31.5">1</text>
<text x="243.8" y="34">3</text>
<text x="255.2" y="31.5">2</text>
<text x="255.2" y="34">4</text>
<text x="243.8" y="36.6">5</text>
<text x="255.2" y="36.6">6</text>
<text x="99" y="42.9">11</text>
<text x="99" y="45.5">12</text>
<text x="114.3" y="42.9">10</text>
<text x="240.6" y="53.1">5</text>
<text x="240.6" y="50.5">6</text>
<text x="240.6" y="58.2">3</text>
<text x="240.6" y="55.6">4</text>
<text x="240.6" y="63.2">1</text>
<text x="240.6" y="60.7">2</text>
<text x="87.4" y="67.4" transform="rotate(-90 87.4 67.4)">14</text>
<text x="128.8" y="75.9">4</text>
<text x="144.1" y="75.9">3</text>
<text x="189.8" y="77.2">2</text>
<text x="197.4" y="74.7">3</text>
<text x="128.8" y="78.5">5</text>
<text x="197.4" y="79.8">1</text>
<text x="87.4" y="84.5" transform="rotate(-90 87.4 84.5)">7</text>
<text x="258.4" y="114">1</text>
<text x="258.4" y="116.6">2</text>
<text x="258.4" y="119.1">3</text>
<text x="43.7" y="120.4">1</text>
<text x="43.7" y="122.9">3</text>
<text x="56.4" y="120.4">5</text>
<text x="258.4" y="121.7">4</text>
<text x="258.4" y="124.2">5</text>
<text x="50.5" y="130.2" transform="rotate(-90 50.5 130.2)">2</text>
<text x="239.8" y="126.4" transform="rotate(-90 239.8 126.4)">3</text>
<text x="241.9" y="129.3">2</text>
<text x="258.4" y="126.7">6</text>
<text x="239.8" y="134.1" transform="rotate(-90 239.8 134.1)">1</text>
<text x="246.1" y="141.7" transform="rotate(-90 246.1 141.7)">1</text>
<text x="246.1" y="149.3" transform="rotate(-90 246.1 149.3)">3</text>
<text x="248.2" y="144.5">2</text>
<text x="101.3" y="159.5" transform="rotate(-90 101.3 159.5)">4</text>
<text x="103.9" y="160.1" transform="rotate(-90 103.9 160.1)">16</text>
<text x="93.9" y="164.8">15</text>
<text x="112.3" y="162.3">2</text>
<text x="112.3" y="164.8">3</text>
<text x="94.5" y="169.9">5</text>
<text x="94.5" y="172.5">6</text>
<text x="111.7" y="172.5">10</text>
<text x="112.3" y="169.9">9</text>
<text x="46.3" y="177.5">3</text>
<text x="111.7" y="175">11</text>
<text x="111.7" y="177.5">12</text>
<text x="38.7" y="180.1">2</text>
<text x="46.3" y="182.6">1</text>
<text x="111.7" y="180.1">13</text>
<text x="111.7" y="182.6">14</text>
<text x="103.9" y="187.4" transform="rotate(-90 103.9 187.4)">1</text>
</g>
<g font-size=".8" fill="#840000">
<text x="237.1" y="51.4">RTS</text>
<text x="237.8" y="53.9">TX</text>
<text x="236.9" y="59">VCC</text>
<text x="237.6" y="56.5">RX</text>
<text x="236.8" y="64.1">GND</text>
<text x="237.1" y="61.6">CTS</text>
<text x="261" y="114.9">RTS</text>
<text x="261" y="117.4">RX</text>
<text x="261" y="120">TX</text>
<text x="261" y="122.5">VCC</text>
<text x="261" y="125.1">CTS</text>
<text x="261" y="127.6">GND</text>
</g>
</svg>
